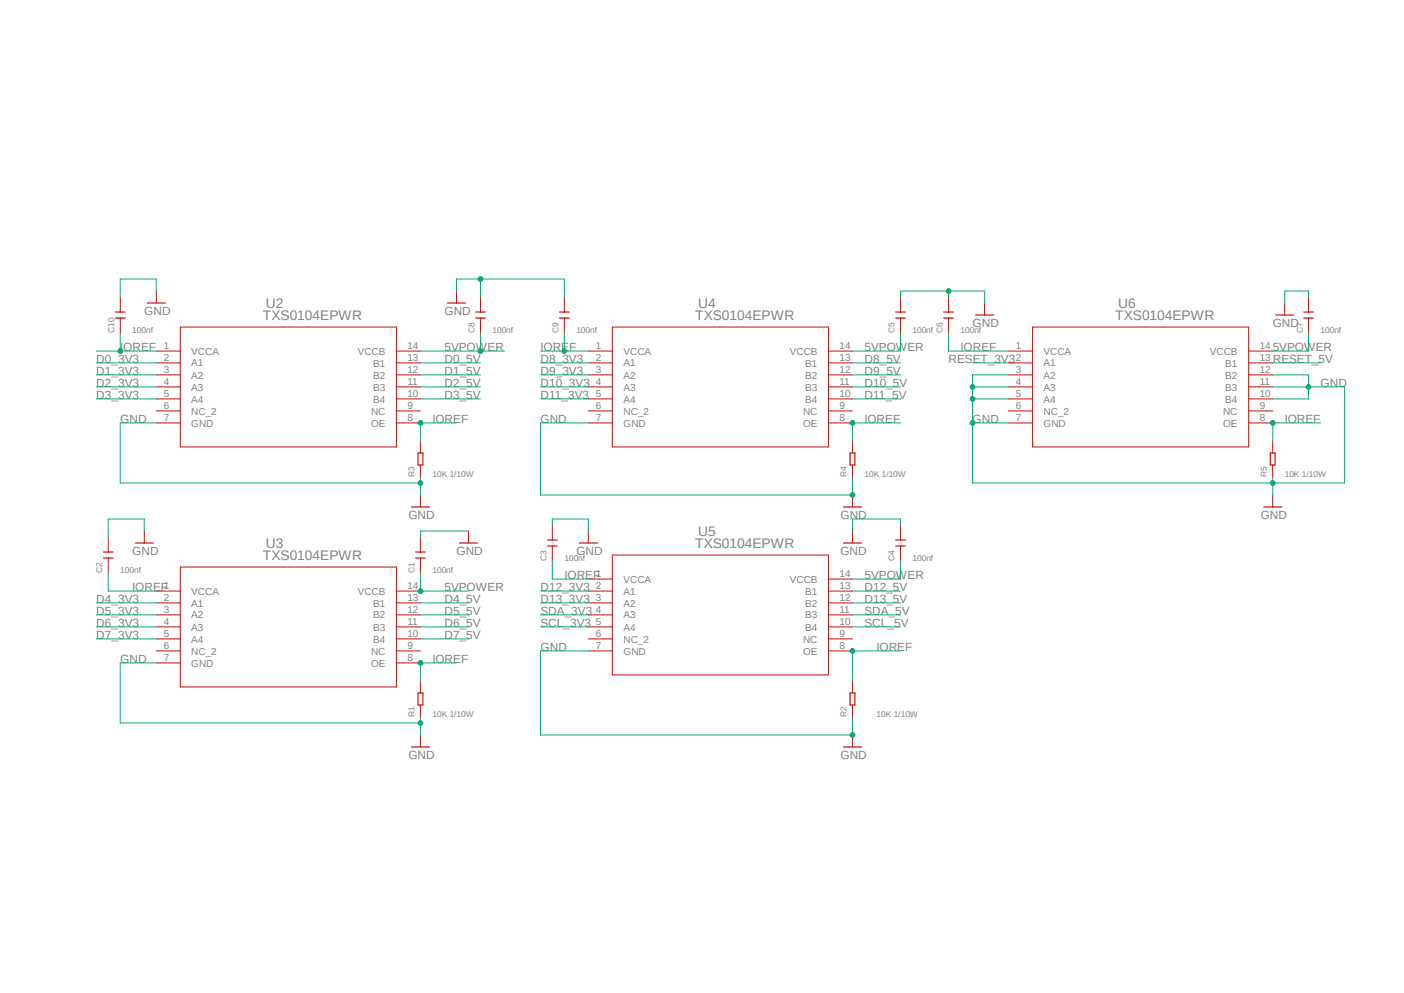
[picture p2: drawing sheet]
<svg xmlns="http://www.w3.org/2000/svg" width="297mm" height="210mm" viewBox="0 0 297 210" stroke-linecap="round" stroke-linejoin="round" font-family="sans-serif">
<path d="M19.8 57.2l265.9 104M285.7 57.2l-265.9 104" fill="none" stroke="#fff" stroke-width=".21"/>
<g fill="none" stroke="#c90d0c" stroke-width=".21">
<path d="M25.4 62.8v3.2M25.4 67.3v3.1M33.1 74.3h5M33.1 76.8h5M33.1 79.3h5M33.1 61.6v2.5M38.1 69.2h45.8v25.3h-45.8zM83.9 74.3h5M83.9 76.8h5M83.9 79.3h5M96.6 61.6v2.5M101.6 62.8v3.2"/>
<path d="M101.6 67.3v3.1M119.4 62.8v3.2M119.4 67.3v3.1M124.5 74.3h5M124.5 76.8h5M124.5 79.3h5M129.5 69.2h45.8v25.3h-45.8zM175.3 74.3h5M175.3 76.8h5M175.3 79.3h5M190.5 62.8v3.2M190.5 67.3v3.1"/>
<path d="M200.7 62.8v3.2M200.7 67.3v3.1M208.3 64.1v2.5M213.4 74.3h5M213.4 76.8h5M213.4 79.3h5M218.4 69.2h45.8v25.3h-45.8zM264.2 74.3h5M264.2 76.8h5M264.2 79.3h5M271.8 64.1v2.5M276.8 62.8v3.2"/>
<path d="M276.8 67.3v3.1M33.1 81.8h5M33.1 84.4h5M33.1 86.9h5M33.1 89.5h5M83.9 81.8h5M83.9 84.4h5M83.9 86.9h5M83.9 89.5h5M88.9 93.3v2.5M88.9 98.3v2.6M124.5 81.8h5"/>
<path d="M124.5 84.4h5M124.5 86.9h5M124.5 89.5h5M175.3 81.8h5M175.3 84.4h5M175.3 86.9h5M175.3 89.5h5M180.3 93.3v2.5M180.3 98.3v2.6M213.4 81.8h5M213.4 84.4h5M213.4 86.9h5"/>
<path d="M213.4 89.5h5M264.2 81.8h5M264.2 84.4h5M264.2 86.9h5M264.2 89.5h5M269.2 93.3v2.5M269.2 98.3v2.6M22.9 113.6v3.2M22.9 118v3.2M30.5 112.3v2.6M38.1 119.9h45.8v25.4h-45.8zM88.9 104.7v2.5"/>
<path d="M88.9 113.6v3.2M88.9 118v3.2M99.1 112.3v2.6M116.8 111v3.2M116.8 115.5v3.2M124.5 112.3v2.6M129.5 117.4h45.8v25.3h-45.8zM180.3 104.7v2.5M180.3 112.3v2.6M190.5 111v3.2M190.5 115.5v3.2M269.2 104.7v2.5"/>
<path d="M33.1 125h5M33.1 127.5h5M33.1 130h5M33.1 132.6h5M33.1 135.1h5M33.1 137.7h5M83.9 125h5M83.9 127.5h5M83.9 130h5M83.9 132.6h5M83.9 135.1h5M83.9 137.7h5"/>
<path d="M124.5 125h5M124.5 127.5h5M124.5 130h5M124.5 132.6h5M124.5 135.1h5M124.5 137.7h5M124.5 122.5h5M175.3 125h5M175.3 127.5h5M175.3 130h5M175.3 132.6h5M175.3 135.1h5"/>
<path d="M175.3 137.7h5M175.3 122.5h5M33.1 140.2h5M83.9 140.2h5M88.9 144v2.6M88.9 149.1v2.5M88.9 155.4v2.6M180.3 144v2.6M180.3 149.1v2.5M180.3 155.4v2.6"/>
</g>
<g fill="none" stroke="#c90d0c" stroke-width=".25">
<path d="M24.4 67.3h2.1M24.4 66h2.1M31.2 64.1h3.8M94.7 64.1h3.8M100.6 67.3h2.1M100.6 66h2.1M118.4 67.3h2M118.4 66h2M189.5 67.3h2M189.5 66h2M199.6 67.3h2.1M199.6 66h2.1"/>
<path d="M206.4 66.6h3.8M269.9 66.6h3.7M275.8 67.3h2M275.8 66h2M88.4 95.8h1.1v2.5h-1.1zM179.8 95.8h1v2.5h-1zM268.7 95.8h1v2.5h-1zM21.9 118h2M21.9 116.8h2M28.6 114.9h3.8M87 107.2h3.8M87.9 118h2.1"/>
<path d="M87.9 116.8h2.1M97.2 114.9h3.8M115.8 115.5h2.1M115.8 114.2h2.1M122.6 114.9h3.8M178.4 107.2h3.8M178.4 114.9h3.8M189.5 115.5h2M189.5 114.2h2M267.3 107.2h3.8M87 158h3.8M88.4 146.6h1.1v2.5h-1.1z"/>
<path d="M178.4 158h3.8M179.8 146.6h1v2.5h-1z"/>
</g>
<path d="M33.1 140.2h-7.7v12.7h63.5M88.9 151.6v3.8" fill="none" stroke="#0dab76" stroke-width=".21"/>
<circle cx="88.9" cy="152.9" r=".51" fill="#0dab76"/>
<g fill="none" stroke="#0dab76" stroke-width=".21">
<path d="M33.1 89.5h-7.7v12.7h63.5M88.9 100.9v3.8"/>
<circle cx="88.9" cy="152.9" r=".51"/>
</g>
<circle cx="88.9" cy="102.2" r=".51" fill="#0dab76"/>
<g fill="none" stroke="#0dab76" stroke-width=".21">
<path d="M124.5 89.5h-10.2v15.2h66v-3.8"/>
<circle cx="88.9" cy="102.2" r=".51"/>
</g>
<circle cx="180.3" cy="104.7" r=".51" fill="#0dab76"/>
<g fill="none" stroke="#0dab76" stroke-width=".21">
<path d="M124.5 137.7h-10.2v17.7h66v-3.8"/>
<circle cx="180.3" cy="104.7" r=".51"/>
</g>
<circle cx="180.3" cy="155.4" r=".51" fill="#0dab76"/>
<g fill="none" stroke="#0dab76" stroke-width=".21">
<path d="M213.4 79.3h-7.7v10.2h7.7M205.7 81.8h7.7M269.2 100.9v3.8"/>
<circle cx="180.3" cy="155.4" r=".51"/>
</g>
<circle cx="205.7" cy="81.8" r=".51" fill="#0dab76"/>
<g fill="none" stroke="#0dab76" stroke-width=".21">
<path d="M205.7 84.4h7.7"/>
<circle cx="205.7" cy="81.8" r=".51"/>
</g>
<circle cx="205.7" cy="84.4" r=".51" fill="#0dab76"/>
<g fill="none" stroke="#0dab76" stroke-width=".21">
<path d="M205.7 89.5v12.7h63.5"/>
<circle cx="205.7" cy="84.4" r=".51"/>
</g>
<circle cx="205.7" cy="89.5" r=".51" fill="#0dab76"/>
<circle cx="205.7" cy="89.5" r=".51" fill="none" stroke="#0dab76" stroke-width=".21"/>
<circle cx="269.2" cy="102.2" r=".51" fill="#0dab76"/>
<g fill="none" stroke="#0dab76" stroke-width=".21">
<path d="M269.2 79.3h7.6v5.1h-7.6M269.2 81.8h7.6M284.4 81.8v20.4h-15.2"/>
<circle cx="269.2" cy="102.2" r=".51"/>
</g>
<circle cx="276.8" cy="81.8" r=".51" fill="#0dab76"/>
<g fill="none" stroke="#0dab76" stroke-width=".21">
<path d="M101.6 59v3.8M119.4 59h-22.8v2.6M276.8 81.8h7.6M99.1 112.3h-10.2v1.3"/>
<circle cx="276.8" cy="81.8" r=".51"/>
</g>
<circle cx="101.6" cy="59" r=".51" fill="#0dab76"/>
<g fill="none" stroke="#0dab76" stroke-width=".21">
<path d="M119.4 59v3.8M190.5 62.8v-1.2h17.8v2.5M200.7 61.6v1.2"/>
<circle cx="101.6" cy="59" r=".51"/>
</g>
<circle cx="200.7" cy="61.6" r=".51" fill="#0dab76"/>
<g fill="none" stroke="#0dab76" stroke-width=".21">
<path d="M33.1 61.6v-2.6h-7.7v3.8M276.8 62.8v-1.2h-5v2.5M30.5 112.3v-2.5h-7.6v3.8M116.8 111v-1.2h7.7v2.5M190.5 111v-1.2h-10.2v2.5M96.6 140.2h-7.7v3.8"/>
<circle cx="200.7" cy="61.6" r=".51"/>
</g>
<circle cx="88.9" cy="140.2" r=".51" fill="#0dab76"/>
<g fill="none" stroke="#0dab76" stroke-width=".21">
<path d="M279.4 89.5h-10.2v3.8"/>
<circle cx="88.9" cy="140.2" r=".51"/>
</g>
<circle cx="269.2" cy="89.5" r=".51" fill="#0dab76"/>
<g fill="none" stroke="#0dab76" stroke-width=".21">
<path d="M190.5 89.5h-10.2v3.8"/>
<circle cx="269.2" cy="89.5" r=".51"/>
</g>
<circle cx="180.3" cy="89.5" r=".51" fill="#0dab76"/>
<g fill="none" stroke="#0dab76" stroke-width=".21">
<path d="M96.6 89.5h-7.7v3.8"/>
<circle cx="180.3" cy="89.5" r=".51"/>
</g>
<circle cx="88.9" cy="89.5" r=".51" fill="#0dab76"/>
<g fill="none" stroke="#0dab76" stroke-width=".21">
<path d="M190.5 137.7h-10.2v6.3"/>
<circle cx="88.9" cy="89.5" r=".51"/>
</g>
<circle cx="180.3" cy="137.7" r=".51" fill="#0dab76"/>
<g fill="none" stroke="#0dab76" stroke-width=".21">
<path d="M114.3 74.3h10.2M119.4 70.4v3.9"/>
<circle cx="180.3" cy="137.7" r=".51"/>
</g>
<circle cx="119.4" cy="74.3" r=".51" fill="#0dab76"/>
<g fill="none" stroke="#0dab76" stroke-width=".21">
<path d="M20.4 74.3h12.7M25.4 70.4v3.9M200.7 70.4v3.9h12.7"/>
<circle cx="119.4" cy="74.3" r=".51"/>
</g>
<circle cx="25.4" cy="74.3" r=".51" fill="#0dab76"/>
<g fill="none" stroke="#0dab76" stroke-width=".21">
<path d="M20.4 76.8h12.7M20.4 79.3h12.7M88.9 76.8h12.7M88.9 79.3h12.7M88.9 74.3h17.8M101.6 70.4v3.9M114.3 76.8h10.2M114.3 79.3h10.2M180.3 76.8h10.2M180.3 79.3h10.2M205.7 76.8h7.7M269.2 76.8h10.2"/>
<path d="M20.4 81.8h12.7M20.4 84.4h12.7M88.9 81.8h12.7M88.9 84.4h12.7M114.3 81.8h10.2M114.3 84.4h10.2M180.3 81.8h10.2M180.3 84.4h10.2M116.8 118.7v3.8h7.7M20.4 127.5h12.7M20.4 130h12.7M20.4 132.6h12.7"/>
<path d="M20.4 135.1h12.7M22.9 121.2v3.8h10.2M88.9 127.5h10.2M88.9 130h10.2M88.9 132.6h10.2M88.9 135.1h10.2M114.3 125h10.2M114.3 127.5h10.2M114.3 130h10.2M114.3 132.6h10.2M180.3 125h10.2M180.3 127.5h10.2"/>
<path d="M180.3 130h10.2M180.3 132.6h10.2"/>
<circle cx="25.4" cy="74.3" r=".51"/>
</g>
<circle cx="101.6" cy="74.3" r=".51" fill="#0dab76"/>
<g fill="none" stroke="#0dab76" stroke-width=".21">
<path d="M190.5 70.4v3.9h-10.2M276.8 70.4v3.9h-7.6M190.5 118.7v3.8h-10.2M88.9 121.2v3.8h10.2"/>
<circle cx="101.6" cy="74.3" r=".51"/>
</g>
<circle cx="88.9" cy="125" r=".51" fill="#0dab76"/>
<circle cx="88.9" cy="125" r=".51" fill="none" stroke="#0dab76" stroke-width=".21"/>
<g font-size="2.9" fill="#808080">
<text x="56.3" y="65.1">U2</text>
<text x="147.7" y="65.1">U4</text>
<text x="236.6" y="65.1">U6</text>
<text x="55.6" y="67.6">TXS0104EPWR</text>
<text x="147.1" y="67.6">TXS0104EPWR</text>
<text x="235.9" y="67.6">TXS0104EPWR</text>
<text x="147.7" y="113.3">U5</text>
<text x="55.6" y="118.4">TXS0104EPWR</text>
<text x="56.3" y="115.9">U3</text>
<text x="147.1" y="115.9">TXS0104EPWR</text>
</g>
<g font-size="2.5" fill="#808080">
<text x="30.5" y="66.6">GND</text>
<text x="94" y="66.6">GND</text>
<text x="205.7" y="69.2">GND</text>
<text x="269.2" y="69.2">GND</text>
<text x="20.4" y="76.8">D0_3V3</text>
<text x="25.4" y="74.3">IOREF</text>
<text x="94" y="76.8">D0_5V</text>
<text x="94" y="74.3">5VPOWER</text>
<text x="114.3" y="74.3">IOREF</text>
<text x="114.3" y="76.8">D8_3V3</text>
<text x="182.9" y="76.8">D8_5V</text>
<text x="182.9" y="74.3">5VPOWER</text>
<text x="200.7" y="76.8">RESET_3V3</text>
<text x="203.2" y="74.3">IOREF</text>
<text x="269.2" y="74.3">5VPOWER</text>
<text x="269.2" y="76.8">RESET_5V</text>
<text x="20.4" y="79.3">D1_3V3</text>
<text x="20.4" y="81.8">D2_3V3</text>
<text x="94" y="79.3">D1_5V</text>
<text x="94" y="81.8">D2_5V</text>
<text x="114.3" y="79.3">D9_3V3</text>
<text x="114.3" y="81.8">D10_3V3</text>
<text x="182.9" y="79.3">D9_5V</text>
<text x="182.9" y="81.8">D10_5V</text>
<text x="279.4" y="81.8">GND</text>
<text x="20.4" y="84.4">D3_3V3</text>
<text x="25.4" y="89.5">GND</text>
<text x="91.5" y="89.5">IOREF</text>
<text x="94" y="84.4">D3_5V</text>
<text x="114.3" y="89.5">GND</text>
<text x="114.3" y="84.4">D11_3V3</text>
<text x="182.9" y="89.5">IOREF</text>
<text x="182.9" y="84.4">D11_5V</text>
<text x="205.7" y="89.5">GND</text>
<text x="271.8" y="89.5">IOREF</text>
<text x="86.4" y="109.8">GND</text>
<text x="177.8" y="109.8">GND</text>
<text x="266.7" y="109.8">GND</text>
<text x="28" y="117.4">GND</text>
<text x="96.6" y="117.4">GND</text>
<text x="121.9" y="117.4">GND</text>
<text x="177.8" y="117.4">GND</text>
<text x="28" y="125">IOREF</text>
<text x="94" y="125">5VPOWER</text>
<text x="114.3" y="125">D12_3V3</text>
<text x="119.4" y="122.5">IOREF</text>
<text x="182.9" y="125">D12_5V</text>
<text x="182.9" y="122.5">5VPOWER</text>
<text x="20.4" y="127.6">D4_3V3</text>
<text x="20.4" y="130.1">D5_3V3</text>
<text x="94" y="127.6">D4_5V</text>
<text x="94" y="130.1">D5_5V</text>
<text x="114.3" y="127.6">D13_3V3</text>
<text x="114.3" y="130.1">SDA_3V3</text>
<text x="182.9" y="127.6">D13_5V</text>
<text x="182.9" y="130.1">SDA_5V</text>
<text x="20.4" y="132.6">D6_3V3</text>
<text x="20.4" y="135.1">D7_3V3</text>
<text x="94" y="132.6">D6_5V</text>
<text x="94" y="135.1">D7_5V</text>
<text x="114.3" y="137.7">GND</text>
<text x="114.3" y="132.6">SCL_3V3</text>
<text x="182.9" y="132.6">SCL_5V</text>
<text x="185.4" y="137.7">IOREF</text>
<text x="25.4" y="140.2">GND</text>
<text x="91.5" y="140.2">IOREF</text>
<text x="86.4" y="160.5">GND</text>
<text x="177.8" y="160.5">GND</text>
</g>
<g font-size="2.1" fill="#808080">
<text x="34.6" y="73.9">1</text>
<text x="34.6" y="76.4">2</text>
<text x="40.5" y="75">VCCA</text>
<text x="40.5" y="77.5">A1</text>
<text x="75.7" y="75">VCCB</text>
<text x="79" y="77.6">B1</text>
<text x="86.2" y="76.4">13</text>
<text x="86.2" y="73.9">14</text>
<text x="126" y="73.9">1</text>
<text x="126" y="76.4">2</text>
<text x="131.9" y="75">VCCA</text>
<text x="131.9" y="77.5">A1</text>
<text x="167.1" y="75">VCCB</text>
<text x="170.3" y="77.6">B1</text>
<text x="177.6" y="76.4">13</text>
<text x="177.6" y="73.9">14</text>
<text x="214.9" y="73.9">1</text>
<text x="214.9" y="76.4">2</text>
<text x="220.8" y="75">VCCA</text>
<text x="220.8" y="77.5">A1</text>
<text x="255.9" y="75">VCCB</text>
<text x="259.2" y="77.6">B1</text>
<text x="266.5" y="76.4">13</text>
<text x="266.5" y="73.9">14</text>
<text x="34.6" y="79">3</text>
<text x="34.6" y="81.5">4</text>
<text x="40.5" y="80.1">A2</text>
<text x="40.5" y="82.6">A3</text>
<text x="79" y="82.6">B3</text>
<text x="79" y="80.1">B2</text>
<text x="86.2" y="81.5">11</text>
<text x="86.2" y="79">12</text>
<text x="126" y="79">3</text>
<text x="126" y="81.5">4</text>
<text x="131.9" y="80.1">A2</text>
<text x="131.9" y="82.6">A3</text>
<text x="170.3" y="82.6">B3</text>
<text x="170.3" y="80.1">B2</text>
<text x="177.6" y="81.5">11</text>
<text x="177.6" y="79">12</text>
<text x="214.9" y="79">3</text>
<text x="214.9" y="81.5">4</text>
<text x="220.8" y="80.1">A2</text>
<text x="220.8" y="82.6">A3</text>
<text x="259.2" y="82.6">B3</text>
<text x="259.2" y="80.1">B2</text>
<text x="266.5" y="81.5">11</text>
<text x="266.5" y="79">12</text>
<text x="34.6" y="84">5</text>
<text x="34.6" y="86.6">6</text>
<text x="34.6" y="89.1">7</text>
<text x="40.5" y="85.1">A4</text>
<text x="40.5" y="87.7">NC_2</text>
<text x="78.5" y="87.7">NC</text>
<text x="79" y="85.1">B4</text>
<text x="86.2" y="89.1">8</text>
<text x="86.2" y="86.6">9</text>
<text x="86.2" y="84">10</text>
<text x="126" y="84">5</text>
<text x="126" y="86.6">6</text>
<text x="126" y="89.1">7</text>
<text x="131.9" y="85.1">A4</text>
<text x="131.9" y="87.7">NC_2</text>
<text x="169.9" y="87.7">NC</text>
<text x="170.3" y="85.1">B4</text>
<text x="177.6" y="89.1">8</text>
<text x="177.6" y="86.6">9</text>
<text x="177.6" y="84">10</text>
<text x="214.9" y="84">5</text>
<text x="214.9" y="86.6">6</text>
<text x="214.9" y="89.1">7</text>
<text x="220.8" y="85.1">A4</text>
<text x="220.8" y="87.7">NC_2</text>
<text x="258.7" y="87.7">NC</text>
<text x="259.2" y="85.1">B4</text>
<text x="266.5" y="89.1">8</text>
<text x="266.5" y="86.6">9</text>
<text x="266.5" y="84">10</text>
<text x="40.5" y="90.2">GND</text>
<text x="78.5" y="90.2">OE</text>
<text x="131.9" y="90.2">GND</text>
<text x="169.9" y="90.2">OE</text>
<text x="220.8" y="90.2">GND</text>
<text x="258.7" y="90.2">OE</text>
<text x="34.6" y="124.6">1</text>
<text x="40.5" y="125.8">VCCA</text>
<text x="75.7" y="125.8">VCCB</text>
<text x="86.2" y="124.6">14</text>
<text x="126" y="122.1">1</text>
<text x="126" y="124.6">2</text>
<text x="131.9" y="123.2">VCCA</text>
<text x="131.9" y="125.8">A1</text>
<text x="167.1" y="123.2">VCCB</text>
<text x="170.3" y="125.8">B1</text>
<text x="177.6" y="124.6">13</text>
<text x="177.6" y="122.1">14</text>
<text x="34.6" y="127.2">2</text>
<text x="34.6" y="129.7">3</text>
<text x="40.5" y="128.3">A1</text>
<text x="40.5" y="130.8">A2</text>
<text x="79" y="130.8">B2</text>
<text x="79" y="128.3">B1</text>
<text x="86.2" y="129.7">12</text>
<text x="86.2" y="127.2">13</text>
<text x="126" y="127.2">3</text>
<text x="126" y="129.7">4</text>
<text x="131.9" y="128.3">A2</text>
<text x="131.9" y="130.8">A3</text>
<text x="170.3" y="130.8">B3</text>
<text x="170.3" y="128.3">B2</text>
<text x="177.6" y="129.7">11</text>
<text x="177.6" y="127.2">12</text>
<text x="34.6" y="132.2">4</text>
<text x="34.6" y="134.8">5</text>
<text x="34.6" y="137.3">6</text>
<text x="40.5" y="133.3">A3</text>
<text x="40.5" y="135.9">A4</text>
<text x="79" y="135.9">B4</text>
<text x="79" y="133.3">B3</text>
<text x="86.2" y="137.3">9</text>
<text x="86.2" y="134.8">10</text>
<text x="86.2" y="132.2">11</text>
<text x="126" y="132.2">5</text>
<text x="126" y="134.8">6</text>
<text x="126" y="137.3">7</text>
<text x="131.9" y="133.3">A4</text>
<text x="131.9" y="135.9">NC_2</text>
<text x="169.9" y="135.9">NC</text>
<text x="170.3" y="133.3">B4</text>
<text x="177.6" y="137.3">8</text>
<text x="177.6" y="134.8">9</text>
<text x="177.6" y="132.2">10</text>
<text x="34.6" y="139.9">7</text>
<text x="40.5" y="138.4">NC_2</text>
<text x="40.5" y="141">GND</text>
<text x="78.5" y="141">OE</text>
<text x="78.5" y="138.4">NC</text>
<text x="86.2" y="139.9">8</text>
<text x="131.9" y="138.4">GND</text>
<text x="169.9" y="138.4">OE</text>
</g>
<g font-size="1.8" fill="#808080">
<text x="24.2" y="70.4" transform="rotate(-90 24.2 70.4)">C10</text>
<text x="28" y="70.4">100nf</text>
<text x="100.4" y="70.4" transform="rotate(-90 100.4 70.4)">C8</text>
<text x="104.2" y="70.4">100nf</text>
<text x="118.2" y="70.4" transform="rotate(-90 118.2 70.4)">C9</text>
<text x="121.9" y="70.4">100nf</text>
<text x="189.2" y="70.4" transform="rotate(-90 189.2 70.4)">C5</text>
<text x="193" y="70.4">100nf</text>
<text x="199.4" y="70.4" transform="rotate(-90 199.4 70.4)">C6</text>
<text x="203.2" y="70.4">100nf</text>
<text x="275.6" y="70.4" transform="rotate(-90 275.6 70.4)">C7</text>
<text x="279.4" y="70.4">100nf</text>
<text x="87.7" y="100.9" transform="rotate(-90 87.7 100.9)">R3</text>
<text x="91.5" y="100.9">10K 1/10W</text>
<text x="179.1" y="100.9" transform="rotate(-90 179.1 100.9)">R4</text>
<text x="182.9" y="100.9">10K 1/10W</text>
<text x="268" y="100.9" transform="rotate(-90 268 100.9)">R5</text>
<text x="271.8" y="100.9">10K 1/10W</text>
<text x="115.6" y="118.7" transform="rotate(-90 115.6 118.7)">C3</text>
<text x="119.4" y="118.7">100nf</text>
<text x="189.2" y="118.7" transform="rotate(-90 189.2 118.7)">C4</text>
<text x="193" y="118.7">100nf</text>
<text x="21.6" y="121.2" transform="rotate(-90 21.6 121.2)">C2</text>
<text x="25.4" y="121.2">100nf</text>
<text x="87.7" y="121.2" transform="rotate(-90 87.7 121.2)">C1</text>
<text x="91.5" y="121.2">100nf</text>
<text x="87.7" y="151.6" transform="rotate(-90 87.7 151.6)">R1</text>
<text x="91.5" y="151.6">10K 1/10W</text>
<text x="179.1" y="151.6" transform="rotate(-90 179.1 151.6)">R2</text>
<text x="185.4" y="151.6">10K 1/10W</text>
</g>
</svg>
